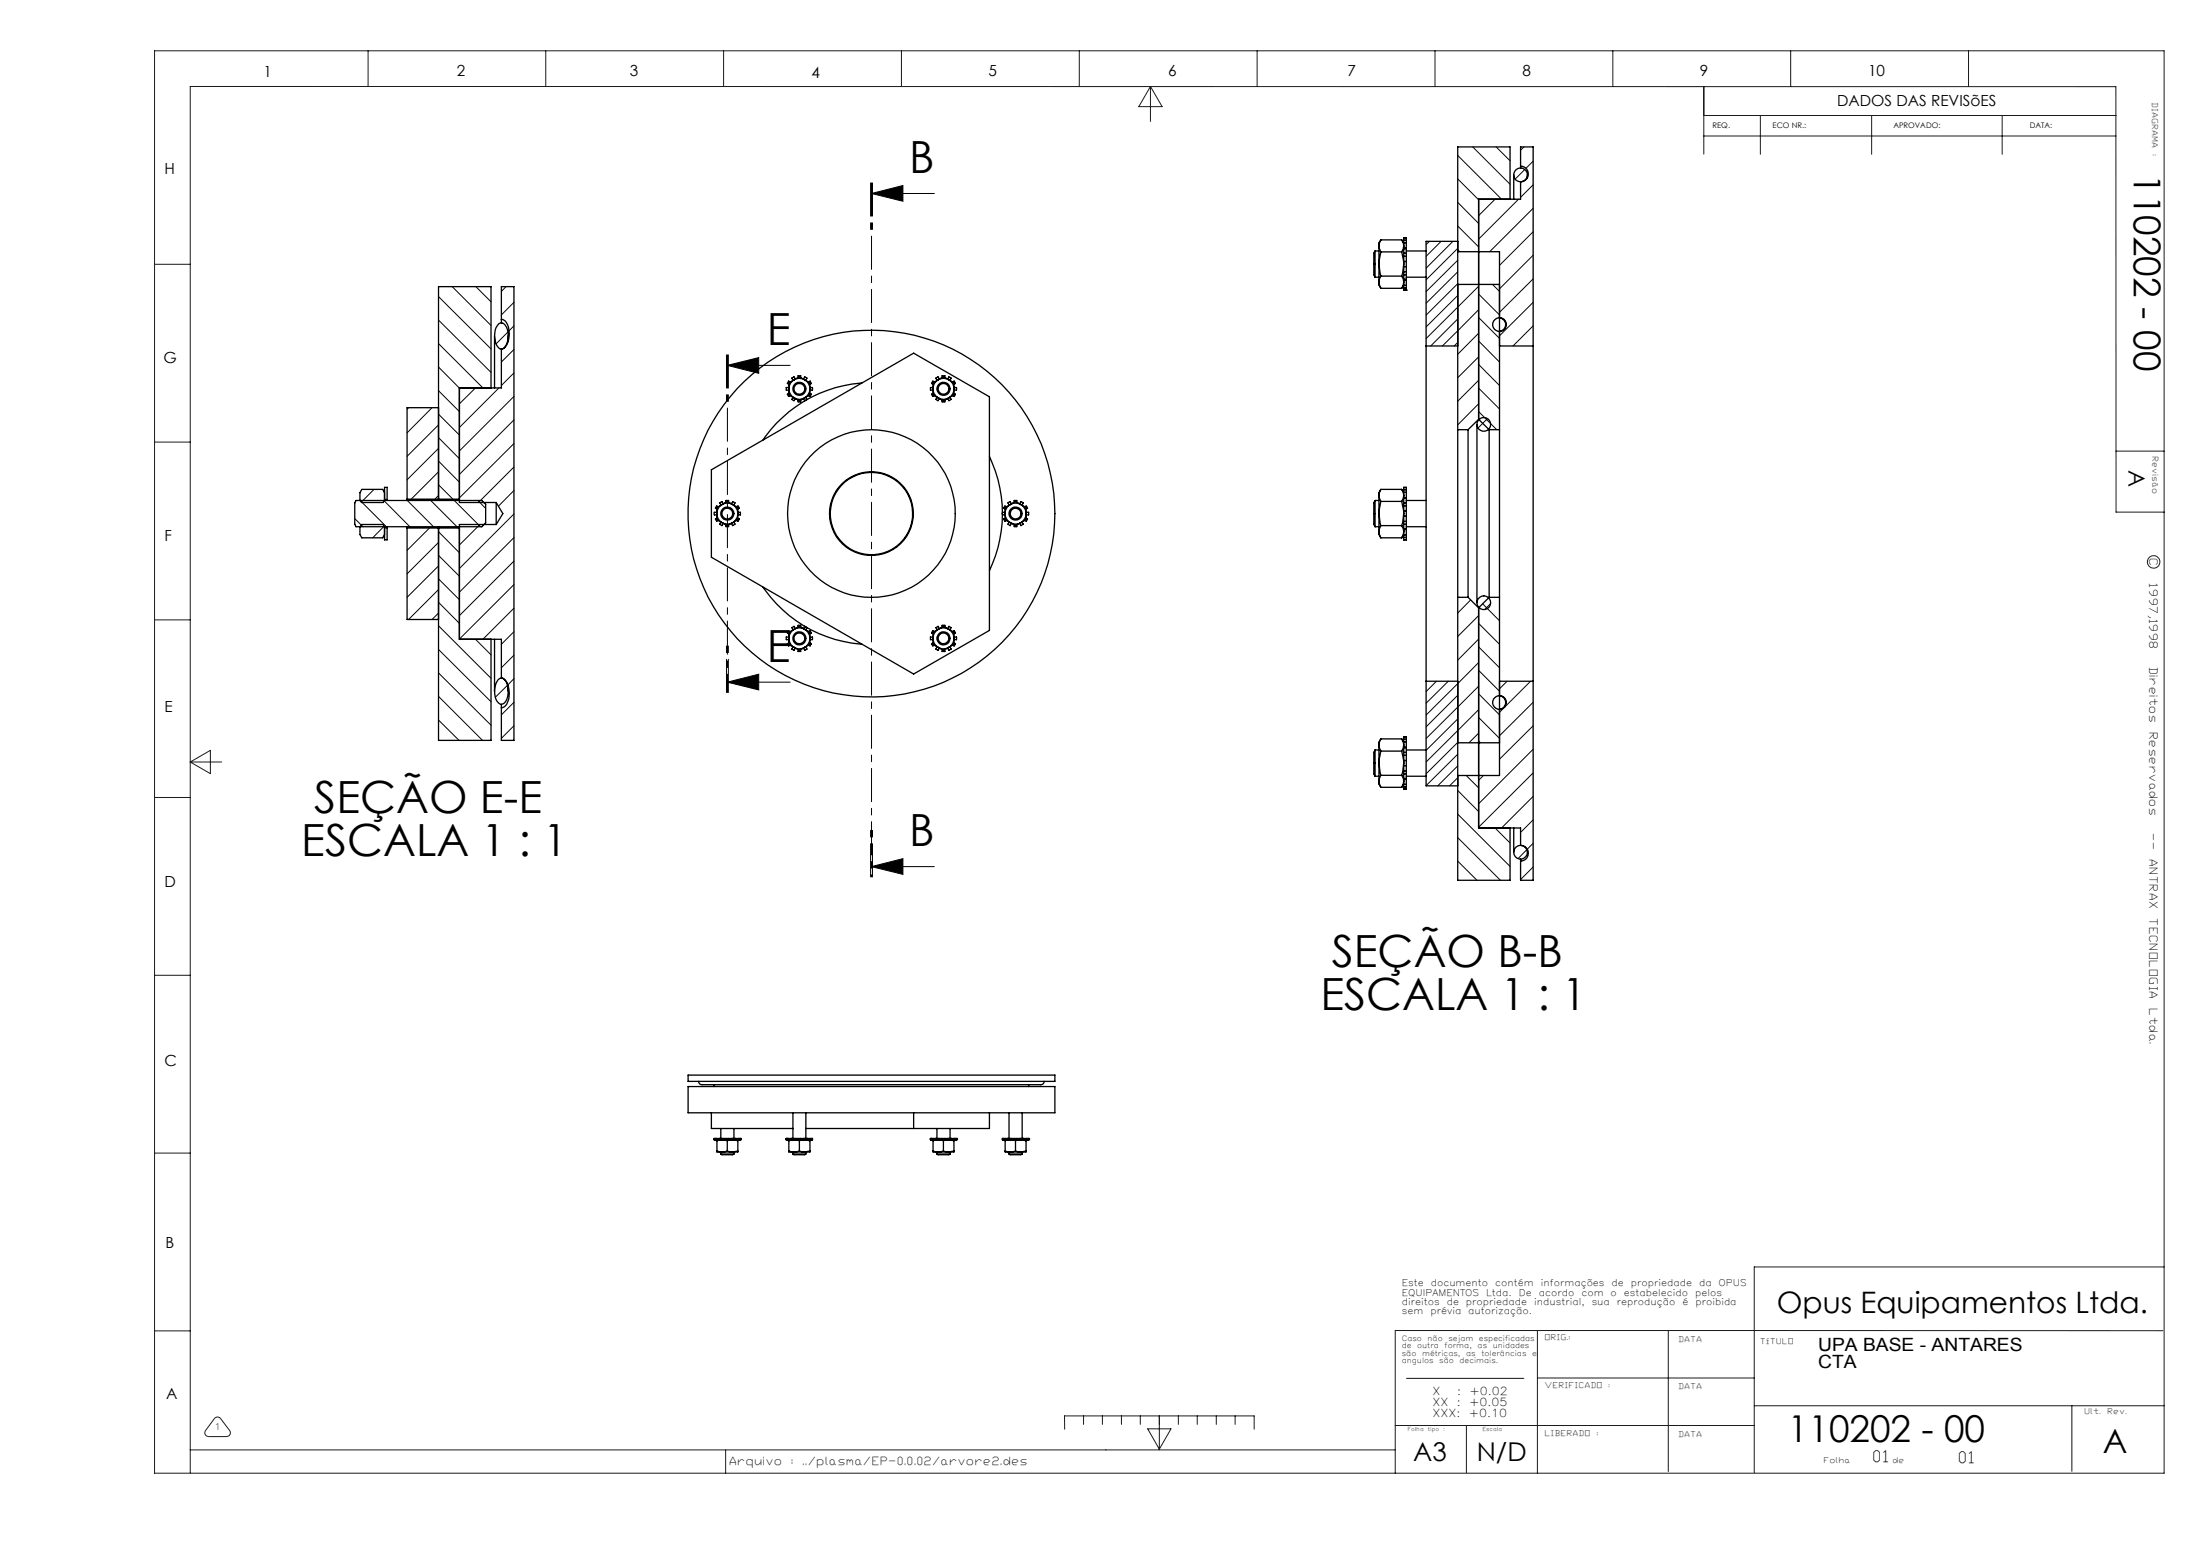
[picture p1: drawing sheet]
<svg xmlns="http://www.w3.org/2000/svg" width="420mm" height="297mm" viewBox="0 0 420 297" stroke-linecap="round" stroke-linejoin="round" font-family="sans-serif">
<g fill="none" stroke="#000" stroke-width=".19">
<path d="M166.3 36.9l6-1.5v3zM166.3 36.9h12M278.2 38.6l4 4M278.2 34.1l4 4M278.2 29.7l8.3 8.3M281 28l7.1 7.2M285.3 38l-3.1 3.2M285.5 28l2.6 2.7M289.8 38l-7.6 7.6M290.8 28l-.6 .7M291 32.3l-1.9 1.9M292.6 30.8l-1.4 1.3"/>
<path d="M292.6 35.3l-2.4 2.4M292.6 39.8l-8.3 8.2M83.7 56.6l10 10M86.3 54.7l7.4 7.4M90.8 54.7l2.9 2.9M96.6 54.7l-.9 .9M98.1 57.7l-2.4 2.4M272.8 46.1l-.7 .6M275 46.1l-2.9 2.8M277.2 46.1l-5.1 5.1M278.2 47.6l.4 .4M278.2 43.1l4 4"/>
<path d="M278.2 47.4l-6.1 6M278.2 49.7l-6.1 6M278.2 51.9l-6.1 6M278.2 54.1l-6.1 6M278.2 56.4l-6.1 6M282.2 54.6l-10.1 10M282.2 56.1l3.9 4M282.2 59.1l-7 6.9M284.8 54.3l1.3 1.3M292.6 44.2l-6.5 6.5M292.6 48.7l-6.5 6.4M292.6 53.2l-6.5 6.4"/>
<path d="M292.6 57.7l-6.5 6.4M78 77.8l-.3 .3M82.4 77.8l-4.7 4.8M83.7 79.1l4 3.9M83.7 74.6l4 4M83.7 70.1l4 4M83.7 65.6l8.4 8.4M83.7 61.1l10 10M90.7 74l-3 3.1M95.2 74l-7.5 7.6M96.9 63.4l-2.2 2.2M98.1 62.2l-.9 .9"/>
<path d="M98.1 66.7l-2.4 2.4M98.1 71.2l-2.4 2.4M98.1 75.7l-10.4 10.4M138.8 69.7l6-1.4v3zM138.8 69.7h12M278.2 60.9l-5.2 5.1M278.2 65.4l-.7 .6M282.2 72.6l-4 4M282.2 78.6l3.4 3.4M282.2 74.1l3.9 4M282.2 69.6l3.9 4M282.2 65.1l3.9 4"/>
<path d="M282.2 60.6l3.9 4M282.2 63.6l-4 4M282.2 68.1l-4 4M282.2 77.1l-4 4M283.8 79.9l-1.8 1.8M292.6 62.2l-3.9 3.8M67.7 99l1.6 1.5M68.7 95.5l5 5M71.4 93.4l-2.5 2.4M73.2 95.5l5 5M77.7 95.5l5 5M82.2 95.5l5 5"/>
<path d="M83.7 81.1l-6 6M83.7 85.6l-6 6M83.7 90.1l-5.2 5.2M83.7 94.6l-.7 .7M83.7 92.5l2.7 2.8M83.7 88l4 4M83.7 83.5l4 4.1M86.7 95.5l5 5M91.2 95.5l1.5 1.5M98.1 80.1l-10.4 10.5M98.1 84.7l-10.4 10.3M98.1 89.1l-6.8 6.8"/>
<path d="M98.1 93.6l-3 3M98.1 98.1l-10.4 10.4M69.1 100.1l-.4 .5M73.3 100.4l-2.2 2.3M82 100.8l-4.3 4.3M83.7 103.5l-6 6M83.7 108l-6 6M83.7 112.5l-5.7 5.7M83.7 117l-1.3 1.2M83.7 119.4l10 10.1M83.7 115l4 4M83.7 110.5l4 4"/>
<path d="M83.7 106l4 4M83.7 101.5l4 4M87.5 100.8l.2 .2M91.6 100.1l-3.9 3.9M98.1 102.6l-10.4 10.4M98.1 107.1l-10.4 10.4M98.1 111.6l-10.4 10.4M98.1 116.1l-6 5.9M280.6 114.5l-2.4 2.5M282.2 119l3.9 4M282.2 117.5l-4 4M282.9 115.2l3.2 3.3"/>
<path d="M284.4 115.2l-1.1 1.1M83.7 137.4l3.9 3.9M83.7 132.9l8.4 8.4M83.7 128.4l10 10M83.7 124l10 9.9M90.7 122l3 3M96.8 130.8l-2.3 2.3M98.1 120.6l-2.4 2.4M98.1 125.1l-2.4 2.4M98.1 129.5l-1.2 1.2M98.1 134.1l-2.4 2.4M98.1 138.5l-2.4 2.4"/>
<path d="M138.8 130.2l6-1.5v3zM138.8 130.2h12M274.1 130l-2 2M276.4 130l-4.3 4.2M278.2 132.7l-6.1 6M278.2 137.2l-6.1 6M282.2 135.5l-10.1 9.9M282.2 139.9l-1.9 1.9M282.2 136.9l3.9 4M282.2 132.4l3.9 4.1M282.2 127.9l3.9 4M282.2 123.5l3.9 4"/>
<path d="M282.2 122l-4 4M282.2 126.5l-10.1 10M282.2 131l-10.1 10M287.6 130l-1.5 1.5M292.1 130l-6 6M292.6 134.1l-6.5 6.3M292.6 138.5l-6.5 6.4M278.2 159.9l8.1 8.1M278.2 155.4l9.9 10M278.2 150.9l4 4M278.2 141.7l-6.1 6M278.2 144l-6.1 6"/>
<path d="M278.2 146.2l-3.8 3.8M278.2 148.4l-1.6 1.6M279.8 148l2.4 2.4M282.2 141.4l.3 .4M283.1 148l-.9 .9M285.3 158l2.8 2.9M292.6 143l-10.4 10.4M292.6 147.5l-10.4 10.4M292.6 152l-6.1 6M292.6 156.5l-2.4 2.4M166.3 165.4l6-1.5v3zM166.3 165.4h12"/>
<path d="M278.2 164.4l3.6 3.6M291.4 162.2l-1.7 1.7M292.6 161l-1.2 1.1M292.6 165.5l-2.4 2.4"/>
</g>
<g fill="none" stroke="#191924" stroke-width=".19">
<path d="M29.5 9.7h383.5v271.5h-383.5zM70.2 9.7v6.8M104.1 9.7v6.8M138.1 9.7v6.8M172 9.7v6.8M206 9.7v6.8M219.5 16.5v6.7M219.5 16.5l2.3 3.9h-4.5zM239.9 9.7v6.8M273.8 9.7v6.8M307.8 9.7v6.8M325.1 16.5v12.9"/>
<path d="M341.7 9.7v6.8M375.6 9.7v6.8M325.1 22h78.7M325.1 26h78.7M335.9 22v7.5M357.2 22v7.5M382.1 22v7.5M29.5 50.4h6.8M29.5 84.4h6.8M403.8 86.1h9.2M413 97.8h-9.2v-81.3h-367.5v264.6M29.5 118.3h6.8"/>
<path d="M29.5 152.2h6.8M36.3 145.4h6M36.3 145.4l3.8-2.2v4.5zM29.5 186.2h6.8M29.5 220.1h6.8M29.5 254h6.8M293.4 254v27.2M318.3 254v26.9M412.7 254h-146.5v27.2M413 241.8h-78.2v39.3M36.3 276.8h229.9M40.9 270.8a.74 .74 0 0 1 1.2 0l1.7 2.2a.72 .72 0 0 1 .1 .8 .72 .72 0 0 1-.6 .4h-3.5a.73 .73 0 0 1-.6-1.2z"/>
<path d="M138.5 276.8v4.4M203.2 272.8l-.1-2.5h36.2v2.5M206.8 270.3v1.6M210.4 270.3v1.6M214 270.3v1.6M217.6 270.3v1.6M219 272.7h4.4l-2.2 3.9zM221.2 270.3v6.4M224.9 270.3v1.6M228.5 270.3v1.6M232.1 270.3v1.6M235.7 270.3v1.6"/>
<path d="M266.2 272.1h68.6M268.4 263.1h22.4M279.8 272.1v9M293.4 263h41.4M334.8 268.3h78.2M395.4 268.3v12.5"/>
<circle cx="411" cy="107.2" r="1.19"/>
</g>
<path d="M166.1 34.9v10M166.3 34.9v132.5M166.5 34.9v10M138.6 67.7v10M138.8 67.7v64.5M139 67.7v10M138.6 132.2v-10M139 132.2v-10M166.1 167.4v-10M166.5 167.4v-10" fill="none" stroke="#000" stroke-width=".19" stroke-dasharray="6.3 1.3 1.3 1.3"/>
<g fill="#000">
<path d="M166.3 36.9l6-1.5v3zM166.3 165.4l6-1.5v3z"/>
<path d="M138.8 69.7l6-1.4v3zM138.8 130.2l6-1.5v3z"/>
</g>
<g fill="none" stroke="#000" stroke-width=".25">
<path d="M288.1 38v-10h-9.9v54M288.9 33.4v4.6M290.2 31.7a1.5 1.5 0 0 1 1.4 1.5 1.5 1.5 0 0 1-1.4 1.5v3.3h-8v42M290.2 31.7v.4M290.2 31.7v-3.7h2.4v38M291.5 33.4v.5M262.4 47.9v5M262.4 47.9l-.3 .4v4.2l.3 .4M262.4 52.9h.7M262.4 47.9h.7M263.1 50.4l.4 2.3M263.1 47l.4 1.1"/>
<path d="M263.1 53.9l.4 1.1M263.1 47v3.4M263.1 50.4v3.5M263.1 53.9v.5l.4 .6M263.5 48.1l-.4 2.3M263.5 45.8l-.4 1.2M263.5 52.7l-.4 1.2M263.5 45.8l-.4 .6v.6M263.5 48.1h4M263.5 52.7h4M263.5 45.8h4M263.5 55h4"/>
<path d="M267.5 45.8a1.88 1.88 0 0 1 0 2.3M267.5 48.1a7.1 7.1 0 0 1 0 4.6M267.5 52.7a1.94 1.94 0 0 1 0 2.3M267.5 45.8l.4 .6M267.9 49.9v1M267.9 52.5v.8M267.9 47.5v.8M267.9 54.5v.5M267.9 45.9v.5M267.9 55.4h.1M267.9 45.4h.1M267.9 48.3v1.6"/>
<path d="M267.9 46.4v1.1M267.9 53.3v1.2M267.9 50.9v1.6M267.9 55.4h.5M267.9 45.4h.5M267.9 54.4l-.4 .6M267.9 45.4v.5M267.9 55v.4M267.9 50.9h.5M267.9 49.9h.5M267.9 53.3h.5M267.9 52.5h.5"/>
<path d="M267.9 51.9h.5M267.9 48.3h.5M267.9 47.5h.5M267.9 48.9h.5M267.9 53.4h.5M267.9 47.3h.5M267.9 54.5h.5M267.9 55h.5M267.9 46.4h.5M267.9 45.9h.5M268.4 49.9v1M268.4 52.5v.8"/>
<path d="M268.4 47.5v.8M268.4 50.9v1M268.4 48.9v1M268.4 53.3v.1M268.4 47.3v.2M268.4 54.5v.5M268.4 45.9v.5M268.4 55.4h.1M268.4 45.4h.1M268.4 52.9h3.7M268.4 47.9h3.7M268.4 45.4v.5"/>
<path d="M268.4 46.4v.9M268.4 48.3v.6M268.4 51.9v.6M268.4 53.4v1.1M268.4 55v.4M278.2 46.1h-6.1v19.9M278.2 48h7.9v34M278.2 54.3h7.9M83.7 77.8h-6v17.5M93.7 74v-19.3h-10v40.8M94.4 64.1v9.9M95.2 61.8l.5-.2a1.8 1.8 0 0 1 1.2 1.9 2.83 2.83 0 0 1-1.1 3.1h-.2a1.63 1.63 0 0 1-1.1-1.7 3.3 3.3 0 0 1 .7-3.1z"/>
<path d="M95.7 61a1.59 1.59 0 0 1 1.3 1.4 4.2 4.2 0 0 1-.9 4.1l-.4 .1v7.4h-8v21.9h7M95.7 61.6v-6.9h2.4v86.6h-2.4v-6.9M97 64.1v1M150.5 74h-.5v.5h.5M150.5 75.1l-.3 .1 .2 .3 .1 .2 .3-.2M150.5 74.2a2.07 2.07 0 0 0 1.1 1.7M150.5 74.2v1.2l1.1 .5M150.8 72.9l-.3-.2-.1 .1-.2 .4 .3 .1M151.3 75.8l-.2 .4 .3 .3 .4-.4M151.6 72.5a1.87 1.87 0 0 1 1.9 0M151.6 72.5l.9-.6 1 .6M151.6 72.5a1.95 1.95 0 0 0-1.1 1.7"/>
<path d="M151.6 72.5l-1.1 .6v1.1M151.6 75.9a1.87 1.87 0 0 0 1.9 0M151.6 75.9l.9 .6 1-.6M151.8 72.4l-.3-.5-.3 .2-.1 .1 .2 .4M152.3 72v-.3h.5v.3M152.3 76.4l.1 .3h.4v-.3M153.3 72.4l.3-.5 .2 .2 .2 .1-.3 .4M153.5 72.5a1.95 1.95 0 0 1 1.1 1.7M153.5 72.5l1.1 .6v1.1M153.7 75.8l.3 .4-.4 .3-.3-.4M154.3 72.9l.3-.2 .2 .5-.2 .1M154.6 75.1l.2 .2-.2 .4-.3-.2"/>
<path d="M154.6 74h.4v.5h-.4M154.6 74.2a2.07 2.07 0 0 1-1.1 1.7M154.6 74.2v1.2l-1.1 .5M164.5 73.1a25.1 25.1 0 0 0-18.9 10.9M178 74h-.4v.5h.4M178 75.1l-.2 .1v.2l.2 .3 .3-.2M178 74.2a1.93 1.93 0 0 0 1 1.7M178 74.2v1.2l1 .5M178.3 72.9l-.3-.2-.2 .4v.1l.2 .1M178.8 75.8l-.2 .4 .3 .2 .1 .1 .2-.4M179 72.5a1.93 1.93 0 0 1 2 0M179 72.5l1-.6 1 .6"/>
<path d="M179 72.5a1.84 1.84 0 0 0-1 1.7M179 72.5l-1 .6v1.1M179 75.9a1.93 1.93 0 0 0 2 0M179 75.9l1 .6 1-.6M179.2 72.4l-.2-.5-.2 .1-.2 .2 .2 .4M179.8 72v-.3h.5v.3M179.8 76.4v.3h.5v-.3M180.8 72.4l.3-.5 .2 .1 .2 .2-.2 .4M181 72.5a1.84 1.84 0 0 1 1 1.7M181 72.5l1 .6v1.1M181.3 75.8l.2 .4-.3 .2-.1 .1-.3-.4M181.8 72.9l.3-.2 .2 .4v.1l-.3 .1"/>
<path d="M182 75.1l.3 .1-.1 .2-.1 .3-.3-.2M182 74h.5v.5h-.5M182 74.2a1.93 1.93 0 0 1-1 1.7M182 74.2v1.2l-1 .5M272.1 66v64M272.1 66h6.1M286.1 60.6a1.33 1.33 0 0 1 1.2 1.4 1.33 1.33 0 0 1-1.2 1.3M286.1 66h6.5M292.6 66v64M67.9 95.5h24l.8 .8v3.5l-.8 .7h-24l-.2-.4v-4.1zM73.4 94l-.4-.6h-4l-.3 .6v1.5M73.4 95.4h.5"/>
<path d="M73.9 95.4v.1M73.9 95.4v-2.4h-.5v2.5l-.3 .4h-4.1l-.3-.4M77.7 95.3v.2M77.7 95.3h10M94.7 95.9v4.2M94.7 95.9l1.3 2.1-1.3 2.1M135.7 89.7l38.6-22.3 14.5 8.3v44.6l-14.5 8.4-38.6-22.3zM136.8 98.9l-.3 .2 .3 .4 .3-.2M136.8 97.8h-.5v.1v.4h.5M136.8 98a1.93 1.93 0 0 0 1 1.8M136.8 98v1.2l1 .6M137.1 96.7l-.3-.1-.3 .3 .3 .3"/>
<path d="M137.6 99.7l-.3 .3 .4 .3 .3-.4M137.8 96.3a1.93 1.93 0 0 1 2 0M137.8 96.3l1-.6 1 .6M137.8 96.3a1.93 1.93 0 0 0-1 1.7M137.8 96.3l-1 .6v1.1M137.8 99.8a1.93 1.93 0 0 0 2 0M137.8 99.8l1 .5 1-.5M138 96.2l-.2-.5-.3 .2-.2 .1 .3 .4M138.5 95.9v-.4h.5v.4M139.6 96.2l.2-.5 .4 .2 .1 .1-.3 .4M139.8 96.3a2.14 2.14 0 0 1 1 1.7M139.8 96.3l1 .6v1.1"/>
<path d="M140 99.7l.3 .3-.4 .3h-.1l-.2-.4M140.5 96.7l.3-.1 .2 .2 .1 .2-.3 .2M140.8 97.8h.5v.5h-.5M140.8 98.9l.3 .2-.2 .2-.1 .2-.3-.2M140.8 98a2.14 2.14 0 0 1-1 1.8M140.8 98v1.2l-1 .6M188.8 87.1a25.3 25.3 0 0 1 0 21.8M191.8 98.9l-.3 .2 .3 .4 .3-.2M191.8 97.8h-.5v.1v.4h.5M191.8 98a1.93 1.93 0 0 0 1 1.8M191.8 98v1.2l1 .6M192.1 96.7l-.3-.1-.3 .3 .3 .3"/>
<path d="M192.6 99.7l-.3 .3 .4 .3 .3-.4M192.8 96.3a1.93 1.93 0 0 0-1 1.7M192.8 96.3l-1 .6v1.1M192.8 96.3a1.93 1.93 0 0 1 2 0M192.8 96.3l1-.6 1 .6M192.8 99.8a1.93 1.93 0 0 0 2 0M192.8 99.8l1 .5 1-.5M193 96.2l-.2-.5-.3 .2-.2 .1 .3 .4M193.5 95.9v-.4h.5v.4M194.6 96.2l.2-.5 .4 .2 .1 .1-.3 .4M194.8 96.3l1 .6v1.1M194.8 96.3a2.14 2.14 0 0 1 1 1.7"/>
<path d="M195 99.7l.3 .3-.4 .3h-.1l-.2-.4M195.5 96.7l.3-.1 .2 .2 .1 .2-.3 .2M195.8 97.8h.5v.5h-.5M195.8 98.9l.3 .2-.2 .2-.1 .2-.3-.2M195.8 98a2.14 2.14 0 0 1-1 1.8M195.8 98v1.2l-1 .6M262.4 95.5v5M262.4 95.5l-.3 .5v4.1l.3 .4M262.4 95.5h.7M263.1 98l.4 2.3M263.1 94.6l.4 1.1M263.1 94.6v3.4"/>
<path d="M263.1 98v3.5M263.5 95.7l-.4 2.3M263.5 93.4l-.4 1.2M263.5 93.4l-.4 .6v.6M263.5 95.7h4M263.5 93.4h4M267.5 95.7a7.1 7.1 0 0 1 0 4.6M267.5 93.4a1.88 1.88 0 0 1 0 2.3M267.5 93.4l.4 .6M267.9 97.5v1M267.9 95.1v.9M267.9 93.5v.5"/>
<path d="M267.9 93.1h.5M267.9 96v1.5M267.9 98.5v1.6M267.9 93.1v.4M267.9 94v1.1M267.9 98.5h.5M267.9 97.5h.5M267.9 99.5h.5M267.9 96.6h.5M267.9 96h.5M267.9 95.1h.5M267.9 95h.5"/>
<path d="M267.9 94h.5M267.9 93.5h.5M268.4 97.5v1M268.4 95.1v.9M268.4 98.5v1M268.4 96.6v.9M268.4 95v.1M268.4 93.5v.5M268.4 95.5h3.7M268.4 93.1v.4M268.4 94v1M268.4 96v.6"/>
<path d="M268.4 99.5v.6M278.2 82v32M278.2 82h1.9M280.1 82v32M281.8 81v34M282.2 80l-2.1 2M282.2 80l2 2M284.2 82v32M284.2 82h1.9M286.1 82v32M68.7 100.5v1.5l.3 .7h4l.4-.7M68.7 100.5l.3-.4h4.1l.3 .4v2.5h.5v-2.3"/>
<path d="M73.4 100.7h.5M73.9 100.5v.2M77.7 100.5v.3M77.7 100.8v17.4h6M77.7 100.8h10M83.7 100.5v40.8h10v-19.3M94.7 100.1h-7v21.9h8v7.4a1.87 1.87 0 0 1 1.4 2 3 3 0 0 1-1.3 3.7h-.1M138.5 100.2l.1 .3h.4v-.3M145.6 112.1a25 25 0 0 0 18.9 10.9M151.8 120l-.3-.4-.4 .2 .2 .4M152.3 119.7l.1-.4 .4 .1v.3M153.3 120l.3-.4 .4 .2-.3 .4"/>
<path d="M179.2 120l-.2-.4-.3 .1-.1 .1 .2 .4M179.8 119.7v-.4l.5 .1v.3M180.8 120l.3-.4 .3 .1 .1 .1-.2 .4M193.5 100.2l.1 .3h.4v-.3M262.4 100.5h.7M263.1 101.5l.4 1.2M263.1 101.5v.5l.4 .7M263.5 100.3l-.4 1.2M263.5 100.3h4M263.5 102.7h4M267.5 100.3a1.94 1.94 0 0 1 0 2.4M267.9 100.1v.9"/>
<path d="M267.9 102.1v.5M267.9 103h.5M267.9 101v1.1M267.9 102l-.4 .7M267.9 102.6v.4M267.9 100.1h.5M267.9 101h.5M267.9 101.1h.5M267.9 102.1h.5M267.9 102.6h.5M268.4 100.1v.9M268.4 101v.1"/>
<path d="M268.4 102.1v.5M268.4 100.5h3.7M268.4 101.1v1M268.4 102.6v.4M278.2 114v54h9.9v-10M278.2 114h1.9M280.1 114l2.1 2M282.2 116v42h8v3.4M284.2 114h1.9M284.2 114l-2 2M286.1 114v34h-7.9M94.4 122v10"/>
<path d="M95.1 129.7l.5-.3a1.35 1.35 0 0 1 1.2 1.3 3.4 3.4 0 0 1-.8 3.7 1.3 1.3 0 0 1-1.5-1.3 3.9 3.9 0 0 1 .6-3.4zM97 131v1M150.5 122.7l-.3 .2 .2 .3 .1 .1 .3-.1M150.5 121.6h-.5v.5h.5M150.5 121.8a2.07 2.07 0 0 0 1.1 1.8M150.5 121.8v1.2l1.1 .6M150.8 120.5l-.3-.1-.1 .1-.2 .3 .3 .2M151.3 123.5l-.2 .4 .4 .2 .3-.4M151.6 120.1a2.07 2.07 0 0 0-1.1 1.7M151.6 120.1l-1.1 .6v1.1M151.6 120.1a1.87 1.87 0 0 1 1.9 0M151.6 120.1l.9-.5 1 .5"/>
<path d="M151.6 123.6a1.87 1.87 0 0 0 1.9 0M151.6 123.6l.9 .5 1-.5M152.3 124v.4h.5v-.4M153.5 120.1l1.1 .6v1.1M153.5 120.1a2.07 2.07 0 0 1 1.1 1.7M153.7 123.5l.3 .4-.4 .2-.3-.4M154.3 120.5l.3-.1 .2 .4-.2 .2M154.6 121.6l.4 .1v.4h-.4M154.6 122.7l.2 .2-.2 .4-.3-.1M154.6 121.8a2.07 2.07 0 0 1-1.1 1.8M154.6 121.8v1.2l-1.1 .6M178 122.7l-.2 .2v.1l.2 .3 .3-.1"/>
<path d="M178 121.6h-.4v.5h.4M178 121.8v1.2l1 .6M178 121.8a1.93 1.93 0 0 0 1 1.8M178.3 120.5l-.3-.1-.2 .2v.2l.2 .2M178.8 123.5l-.2 .4 .1 .1 .3 .1 .2-.4M179 120.1a1.93 1.93 0 0 1 2 0M179 120.1l1-.5 1 .5M179 120.1a1.93 1.93 0 0 0-1 1.7M179 120.1l-1 .6v1.1M179 123.6a1.93 1.93 0 0 0 2 0M179 123.6l1 .5 1-.5M179.8 124v.4h.5v-.4"/>
<path d="M181 120.1a1.93 1.93 0 0 1 1 1.7M181 120.1l1 .6v1.1M181.3 123.5l.2 .4-.1 .1-.3 .1-.3-.4M181.8 120.5l.3-.1 .1 .2 .1 .2-.3 .2M182 121.6h.5v.5h-.5M182 122.7l.3 .2-.1 .1-.1 .3-.3-.1M182 121.8a1.93 1.93 0 0 1-1 1.8M182 121.8v1.2l-1 .6M272.1 130v20h6.1M272.1 130h6.1M286.1 132.8a1.33 1.33 0 0 1 1.2 1.3 1.33 1.33 0 0 1-1.2 1.3M286.1 130h6.5"/>
<path d="M292.6 130v38h-2.4v-3.6M262.4 143.2v5M262.4 143.2l-.3 .4v4.1l.3 .5M262.4 148.2h.7M262.4 143.2h.7M263.1 149.1l.4 1.2M263.1 145.7l.4 2.3M263.1 142.2l.4 1.2M263.1 145.7v3.4M263.1 142.2v3.5M263.1 149.1v.5l.4 .7M263.5 148l-.4 1.1"/>
<path d="M263.5 143.4l-.4 2.3M263.5 141l-.4 1.2M263.5 141l-.4 .7v.5M263.5 148h4M263.5 150.3h4M263.5 143.4h4M263.5 141h4M267.5 141a1.94 1.94 0 0 1 0 2.4M267.5 143.4a7.1 7.1 0 0 1 0 4.6M267.5 148a1.88 1.88 0 0 1 0 2.3M267.5 141l.4 .7M267.9 145.2v1"/>
<path d="M267.9 147.7v.9M267.9 142.7v.9M267.9 149.7v.5M267.9 141.1v.5M267.9 150.6v.1M267.9 140.7h.5M267.9 143.6v1.6M267.9 148.6v1.1M267.9 146.2v1.5M267.9 150.6h.5M267.9 149.6l-.4 .7M267.9 146.2h.5"/>
<path d="M267.9 145.2h.5M267.9 148.6h.5M267.9 147.7h.5M267.9 147.1h.5M267.9 140.7v.4M267.9 141.6v1.1M267.9 150.2v.4M267.9 144.2h.5M267.9 143.6h.5M267.9 142.7h.5M267.9 148.7h.5M267.9 142.6h.5"/>
<path d="M267.9 150.2h.5M267.9 149.7h.5M267.9 141.6h.5M267.9 141.1h.5M268.4 145.2v1M268.4 147.7v.9M268.4 142.7v.9M268.4 146.2v.9M268.4 144.2v1M268.4 148.6v.1M268.4 142.6v.1M268.4 149.7v.5"/>
<path d="M268.4 141.1v.5M268.4 150.6v.1M268.4 148.2h3.7M268.4 143.2h3.7M268.4 140.7v.4M268.4 141.6v1M268.4 143.6v.6M268.4 147.1v.6M268.4 148.7v1M268.4 150.2v.4M278.2 141.8h7.9M288.9 158v4.7"/>
<path d="M290.2 161.4a1.5 1.5 0 0 1 1.4 1.5 1.5 1.5 0 0 1-1.4 1.5M290.2 164v.4M291.5 162.1v.6M131.3 207.4h70v5h-70zM131.3 205.2h70v1.2h-70zM133.3 206.4a.8 .8 0 0 0 1.1 .6h62.3a4.7 4.7 0 0 0 2.4-.1l.1-.5M135.7 212.4v3h15.6M136.3 217.6h.1M136.3 217.3h.1M136.3 207v.4M136.3 217.3v.3M136.3 217.6h.2"/>
<path d="M136.3 217.3h.2M136.5 217.6h.3M136.5 217.3h.3M136.5 217.3v.3M136.8 217.6h.5M136.8 217.3h.5M136.8 217.3v.3M136.8 219.7l1 .2M136.8 217.6v.1M136.8 219.7v.2h1M136.8 217.7v2M137.3 217.3h.1"/>
<path d="M137.3 217.3v.3M137.3 217.6h.5M137.3 217.3h.5M137.5 215.4v1.9M137.5 219.9v.4M137.8 217.6h.7M137.8 217.3h.2M137.8 217.3v.3M137.8 217.6l-1 .1M137.8 217.6l1 .1M137.8 219.9h2M138 217.3h.5"/>
<path d="M138 217.3v.3M138.5 217.6h.5M138.5 217.3h.5M138.5 217.3v.3M138.8 219.7l-1 .2M138.8 219.7l1 .2M138.8 217.7v2M139 217.3h.5M139 217.6h.6M139 217.3v.3M139.5 217.3h.3M139.5 217.3v.3"/>
<path d="M139.6 217.6h.2M139.8 217.6h.5M139.8 217.3h.5M139.8 217.6l-1 .1M139.8 217.3v.3M139.8 217.6l1 .1M140.1 215.4v1.9M140.1 219.9v.4M140.3 217.3h.1M140.3 217.6h.5M140.3 217.3v.3M140.3 217.3h.5"/>
<path d="M140.8 217.6v.1M140.8 219.7v.2h-1M140.8 219.7l-1 .2M140.8 217.7v2M140.8 217.6h.3M140.8 217.3h.3M140.8 217.3v.3M141.1 217.6h.2M141.1 217.3h.2M141.1 217.3v.3M141.3 217.6h.1M141.3 217.3h.1"/>
<path d="M141.3 217.3v.3M150 217.6h.1M150 217.3h.1M150 217.3v.3M150 217.6h.2M150 217.3h.2M150.2 217.6h.3M150.2 217.3h.3M150.2 217.3v.3M150.5 217.6h.6M150.5 217.3h.5M150.5 217.3v.3"/>
<path d="M150.5 219.7l1.1 .2M150.5 217.7l1-.1 1 .1M150.5 217.6v.1M150.5 219.7v.2h1.1M150.5 217.7v2M151 217.3h.1M151 217.3v.3M151.1 217.6h.4M151.1 217.3h.4M151.1 217.3v.3M151.3 212.4v4.9M151.3 219.9v.4"/>
<path d="M151.5 217.6h.8M151.5 217.3h.3M151.5 217.3v.3M151.6 219.9h1.9M151.8 217.3h.5M151.8 217.3v.3M152.3 217.6h.5M152.3 217.3h.5M152.3 217.3v.3M152.5 219.7l-.9 .2M152.5 219.7l1 .2M152.5 217.7a2.93 2.93 0 0 1 2.1 0"/>
<path d="M152.5 217.7v2M152.8 217.3h.5M152.8 217.6h.8M152.8 217.3v.3M153.3 217.3h.3M153.3 217.3v.3M153.6 217.6h.4M153.6 217.3h.4M153.6 217.3v.3M153.8 212.4v4.9M153.8 219.9v.4M154 217.3h.1"/>
<path d="M154 217.6h.6M154 217.3v.3M154.1 217.3h.5M154.1 217.3v.3M154.6 217.6v.1M154.6 219.7v.2h-1.1M154.6 217.7v2M154.6 219.7l-1.1 .2M154.6 217.6h.2M154.6 217.3h.2M154.6 217.3v.3M154.8 217.3h.2v.3h-.2"/>
<path d="M154.8 217.3v.3M155 217.3v.3M174.3 212.4v3M177.6 217.3h.1M177.6 217.6h.1M177.6 217.3v.3M177.6 217.6h.2M177.6 217.3h.2M177.8 217.3h.2M177.8 217.6h.2M177.8 217.3v.3M178 217.6h.6"/>
<path d="M178 217.3h.5M178 217.3v.3M178 219.7l1 .2M178 217.7l1-.1 1 .1M178 217.6v.1M178 219.7v.2h1M178 217.7v2M178.5 217.3h.1M178.5 217.3v.3M178.6 217.3h.4M178.6 217.6h.4M178.6 217.3v.3"/>
<path d="M178.8 215.4v1.9M178.8 219.9v.4M179 217.6h.8M179 217.3h.3M179 217.3v.3M179 219.9h2M179.3 217.3h.5M179.3 217.3v.3M179.8 217.3h.5M179.8 217.6h.5M179.8 217.3v.3M180 219.7l-1 .2"/>
<path d="M180 217.7a2.95 2.95 0 0 1 2 0M180 219.7l1 .2M180 217.7v2M180.3 217.3h.5M180.3 217.6h.8M180.3 217.3v.3M180.8 217.3h.3M180.8 217.3v.3M181.1 217.3h.4M181.1 217.6h.4M181.1 217.3v.3M181.3 215.4v1.9"/>
<path d="M181.3 219.9v.4M181.5 217.3h.1M181.5 217.6h.6M181.5 217.3v.3M181.6 217.3h.5M181.6 217.3v.3M182 217.6v.1M182 219.7v.2h-1M182 219.7l-1 .2M182 217.7v2M182.1 217.3h.2M182.1 217.6h.2"/>
<path d="M182.1 217.3v.3M182.3 217.6h.2M182.3 217.3h.2M182.3 217.3v.3M182.5 217.3h.1M182.5 217.6h.1M182.5 217.3v.3M188.8 212.4v3h-35M191.3 217.6h.1M191.3 217.3h.1M191.3 217.3v.3M191.3 217.6h.2"/>
<path d="M191.3 217.3h.2M191.5 217.6h.3M191.5 217.3h.3M191.5 217.3v.3M191.8 217.6h.5M191.8 217.3h.5M191.8 217.3v.3M191.8 219.7l1 .2M191.8 217.6v.1M191.8 219.7v.2h1M191.8 217.7v2M192.3 217.3h.1"/>
<path d="M192.3 217.3v.3M192.3 217.6h.5M192.3 217.3h.5M192.5 212.4v4.9M192.5 219.9v.4M192.8 217.6h.2M192.8 217.3h.2M192.8 217.3v.3M192.8 217.6l1 .1M192.8 217.6l-1 .1M192.8 219.9h2M193 217.6h.5"/>
<path d="M193 217.3h.5M193 217.3v.3M193.5 217.6h.5M193.5 217.3h.5M193.5 217.3v.3M193.8 219.7l1 .2M193.8 219.7l-1 .2M193.8 217.7v2M194 217.3h.5M194 217.3v.3M194.5 217.3l.1 .3h-.6M194.5 217.3h.3"/>
<path d="M194.6 217.6h.2M194.8 217.6h.5M194.8 217.3h.5M194.8 217.6l-1 .1M194.8 217.3v.3M194.8 217.6l1 .1M195.1 212.4v4.9M195.1 219.9v.4M195.3 217.3h.1M195.3 217.6h.5M195.3 217.3v.3M195.3 217.3h.5"/>
<path d="M195.8 217.6v.1M195.8 219.7v.2h-1M195.8 219.7l-1 .2M195.8 217.7v2M195.8 217.6h.3M195.8 217.3h.3M195.8 217.3v.3M196.1 217.6h.2M196.1 217.3h.2M196.1 217.3v.3M196.3 217.6h.1M196.3 217.3h.1"/>
<path d="M196.3 207v.4M196.3 217.3v.3M137.5 220.3h2.6M137.5 220.3l.3 .1h2l.3-.1M151.3 220.3h2.5M151.3 220.3l.2 .1h2.1l.2-.1M178.8 220.3h2.5M178.8 220.3l.2 .1h2.1l.2-.1M192.5 220.3h2.6M192.5 220.3l.3 .1h2l.3-.1"/>
<circle cx="290.2" cy="33.4" r="1.31"/>
<circle cx="152.5" cy="74.2" r="1.25"/>
<circle cx="152.5" cy="74.2" r="1.03"/>
<circle cx="180" cy="74.2" r="1.25"/>
<circle cx="180.1" cy="74.2" r="1.03"/>
<circle cx="286.2" cy="62" r="1.32"/>
<circle cx="138.8" cy="98" r="1.03"/>
<circle cx="138.8" cy="98" r="1.27"/>
<circle cx="166.3" cy="98" r="8"/>
<circle cx="166.3" cy="98" r="16"/>
<circle cx="166.3" cy="98" r="7.9"/>
<circle cx="166.3" cy="98" r="35"/>
<circle cx="193.8" cy="98" r="1.02"/>
<circle cx="193.8" cy="98" r="1.25"/>
<circle cx="283.2" cy="81" r="1.32"/>
<circle cx="283.1" cy="115" r="1.31"/>
<circle cx="152.5" cy="121.8" r="1.25"/>
<circle cx="152.5" cy="121.8" r="1.03"/>
<circle cx="180" cy="121.8" r="1.25"/>
<circle cx="180.1" cy="121.8" r="1.03"/>
<circle cx="286.1" cy="134.1" r="1.31"/>
<circle cx="290.2" cy="162.7" r="1.3"/>
</g>
<path d="M284.8 61.9a1.35 1.35 0 0 0 2.7 0 1.35 1.35 0 0 0-2.7 0zM284.8 134.1a1.35 1.35 0 0 0 2.7 0 1.35 1.35 0 0 0-2.7 0zM284.8 61.9a1.35 1.35 0 0 0 2.7 0 1.35 1.35 0 0 0-2.7 0zM284.8 134.1a1.35 1.35 0 0 0 2.7 0 1.35 1.35 0 0 0-2.7 0z" fill-rule="evenodd" fill="#000"/>
<g font-size="8.5">
<text x="173.5" y="33">B</text>
<text x="146.3" y="65.9">E</text>
<text x="146.3" y="126.3">E</text>
<text x="60" y="155.2">SEÇÃO E-E</text>
<text x="173.5" y="161.5">B</text>
<text x="57.5" y="163.4">ESCALA 1 : 1</text>
<text x="254.1" y="184.6">SEÇÃO B-B</text>
<text x="252" y="192.8">ESCALA 1 : 1</text>
</g>
<g font-size="7.1">
<text x="407.2" y="33.2" transform="rotate(90 407.2 33.2)">110202 - 00</text>
<text x="341.2" y="275.3">110202 - 00</text>
</g>
<text font-size="6.3" x="401.3" y="277.4">A</text>
<text font-size="5.6" x="339.1" y="250.7">Opus Equipamentos Ltda.</text>
<g font-size="4.9">
<text x="269.7" y="278.9">A3</text>
<text x="281.8" y="278.9">N/D</text>
</g>
<text font-size="4.4" x="406.2" y="89.7" transform="rotate(90 406.2 89.7)">A</text>
<g font-size="3.5">
<text x="346.9" y="257.8">UPA BASE - ANTARES</text>
<text x="346.9" y="261.1">CTA</text>
</g>
<g font-size="3">
<text x="357.6" y="279.1">01</text>
<text x="373.9" y="279.2">01</text>
</g>
<g font-size="2.9">
<text x="50.3" y="14.7">1</text>
<text x="87.2" y="14.6">2</text>
<text x="120.2" y="14.6">3</text>
<text x="154.8" y="15">4</text>
<text x="188.7" y="14.6">5</text>
<text x="222.9" y="14.6">6</text>
<text x="257.1" y="14.6">7</text>
<text x="290.5" y="14.6">8</text>
<text x="324.4" y="14.6">9</text>
<text x="356.5" y="14.4">10</text>
<text x="350.6" y="20.3">DADOS DAS REVISõES</text>
<text x="31.4" y="33.1">H</text>
<text x="31.2" y="69.4">G</text>
<text x="31.4" y="103.3">F</text>
<text x="31.4" y="135.8">E</text>
<text x="31.4" y="169.4">D</text>
<text x="31.4" y="203.4">C</text>
<text x="31.6" y="238.2">B</text>
<text x="31.7" y="267">A</text>
</g>
<g font-size="2.1">
<text x="410.2" y="106.7" transform="rotate(90 410.2 106.7)">C</text>
<text x="410.2" y="111.6" transform="rotate(90 410.2 111.6)">1997,1998</text>
<text x="410.2" y="127.5" transform="rotate(90 410.2 127.5)">Direitos</text>
<text x="410.2" y="139.9" transform="rotate(90 410.2 139.9)">Reservados</text>
<text x="410.2" y="159.3" transform="rotate(90 410.2 159.3)">--</text>
<text x="410.2" y="164.1" transform="rotate(90 410.2 164.1)">ANTRAX</text>
<text x="410.2" y="175.4" transform="rotate(90 410.2 175.4)">TECNOLOGIA</text>
<text x="410.2" y="192.7" transform="rotate(90 410.2 192.7)">Ltda.</text>
<text x="273.3" y="266.3">X</text>
<text x="273.3" y="268.4">XX</text>
<text x="278" y="268.4">:</text>
<text x="278.1" y="266.3">:</text>
<text x="280.3" y="268.4">+0.05</text>
<text x="280.4" y="266.3">+0.02</text>
<text x="273.3" y="270.5">XXX:</text>
<text x="280.3" y="270.5">+0.10</text>
<text x="139.3" y="279.7">Arquivo</text>
<text x="151.2" y="279.7">:</text>
<text x="153.3" y="279.7">../plasma/EP-0.0.02/arvore2.des</text>
</g>
<g font-size="1.8">
<text x="267.5" y="245.6">Este</text>
<text x="273" y="245.6">documento</text>
<text x="285.3" y="245.6">contém</text>
<text x="294" y="245.6">informações</text>
<text x="307.5" y="245.6">de</text>
<text x="311.2" y="245.6">propriedade</text>
<text x="324.2" y="245.6">da</text>
<text x="328" y="245.6">OPUS</text>
<text x="267.5" y="247.3">EQUIPAMENTOS</text>
<text x="267.5" y="249.1">direitos</text>
<text x="267.5" y="250.8">sem</text>
<text x="273" y="250.8">prévia</text>
<text x="276.1" y="249.1">de</text>
<text x="279.7" y="249.1">propriedade</text>
<text x="280.2" y="250.8">autorização.</text>
<text x="283.6" y="247.3">Ltda.</text>
<text x="289.8" y="247.3">De</text>
<text x="292.7" y="249.1">industrial,</text>
<text x="293.6" y="247.3">acordo</text>
<text x="301.8" y="247.3">com</text>
<text x="303.7" y="249.1">sua</text>
<text x="307.4" y="247.3">o</text>
<text x="308.5" y="249.1">reprodução</text>
<text x="309.9" y="247.3">estabelecido</text>
<text x="321" y="249.1">é</text>
<text x="323.5" y="247.3">pelos</text>
<text x="323.5" y="249.1">proibida</text>
</g>
<text font-size="1.7" x="40.9" y="273">1</text>
<g font-size="1.5">
<text x="410.7" y="19.7" transform="rotate(90 410.7 19.7)">DIAGRAMA</text>
<text x="326.8" y="24.4">REQ.</text>
<text x="338.3" y="24.4">ECO NR.:</text>
<text x="361.3" y="24.4">APROVADO:</text>
<text x="387.3" y="24.4">DATA:</text>
<text x="410.7" y="29.6" transform="rotate(90 410.7 29.6)">:</text>
<text x="410.7" y="87.3" transform="rotate(90 410.7 87.3)">Revisão</text>
<text x="294.9" y="255.8">ORIG.:</text>
<text x="320.4" y="256.1">DATA</text>
<text x="336" y="256.6">TÍTULO</text>
<text x="294.9" y="265">VERIFICADO</text>
<text x="307.1" y="265">:</text>
<text x="320.4" y="265.2">DATA</text>
<text x="397.9" y="270">Ult.</text>
<text x="402.3" y="270">Rev.</text>
<text x="294.9" y="274">LIBERADO</text>
<text x="304.8" y="274">:</text>
<text x="320.4" y="274.2">DATA</text>
<text x="348.2" y="279.2">Folha</text>
<text x="361.3" y="279.2">de</text>
</g>
<g font-size="1.4">
<text x="267.5" y="256">Caso</text>
<text x="267.5" y="257.4">de</text>
<text x="270.4" y="257.4">outra</text>
<text x="272.4" y="256">não</text>
<text x="275.7" y="257.4">forma,</text>
<text x="276.4" y="256">sejam</text>
<text x="282" y="257.4">as</text>
<text x="282.2" y="256">especificadas</text>
<text x="284.9" y="257.4">unidades</text>
<text x="267.5" y="258.8">são</text>
<text x="267.5" y="260.2">angulos</text>
<text x="271.4" y="258.8">métricas,</text>
<text x="274.7" y="260.2">são</text>
<text x="278.5" y="260.2">decimais.</text>
<text x="279.8" y="258.8">as</text>
<text x="282.7" y="258.8">tolerâncias</text>
<text x="292.4" y="258.8">e</text>
</g>
<g font-size="1">
<text x="268.6" y="273.1">Folha</text>
<text x="272.5" y="273.1">tipo</text>
<text x="275.4" y="273.1">:</text>
<text x="282.9" y="273.1">Escala</text>
</g>
</svg>
